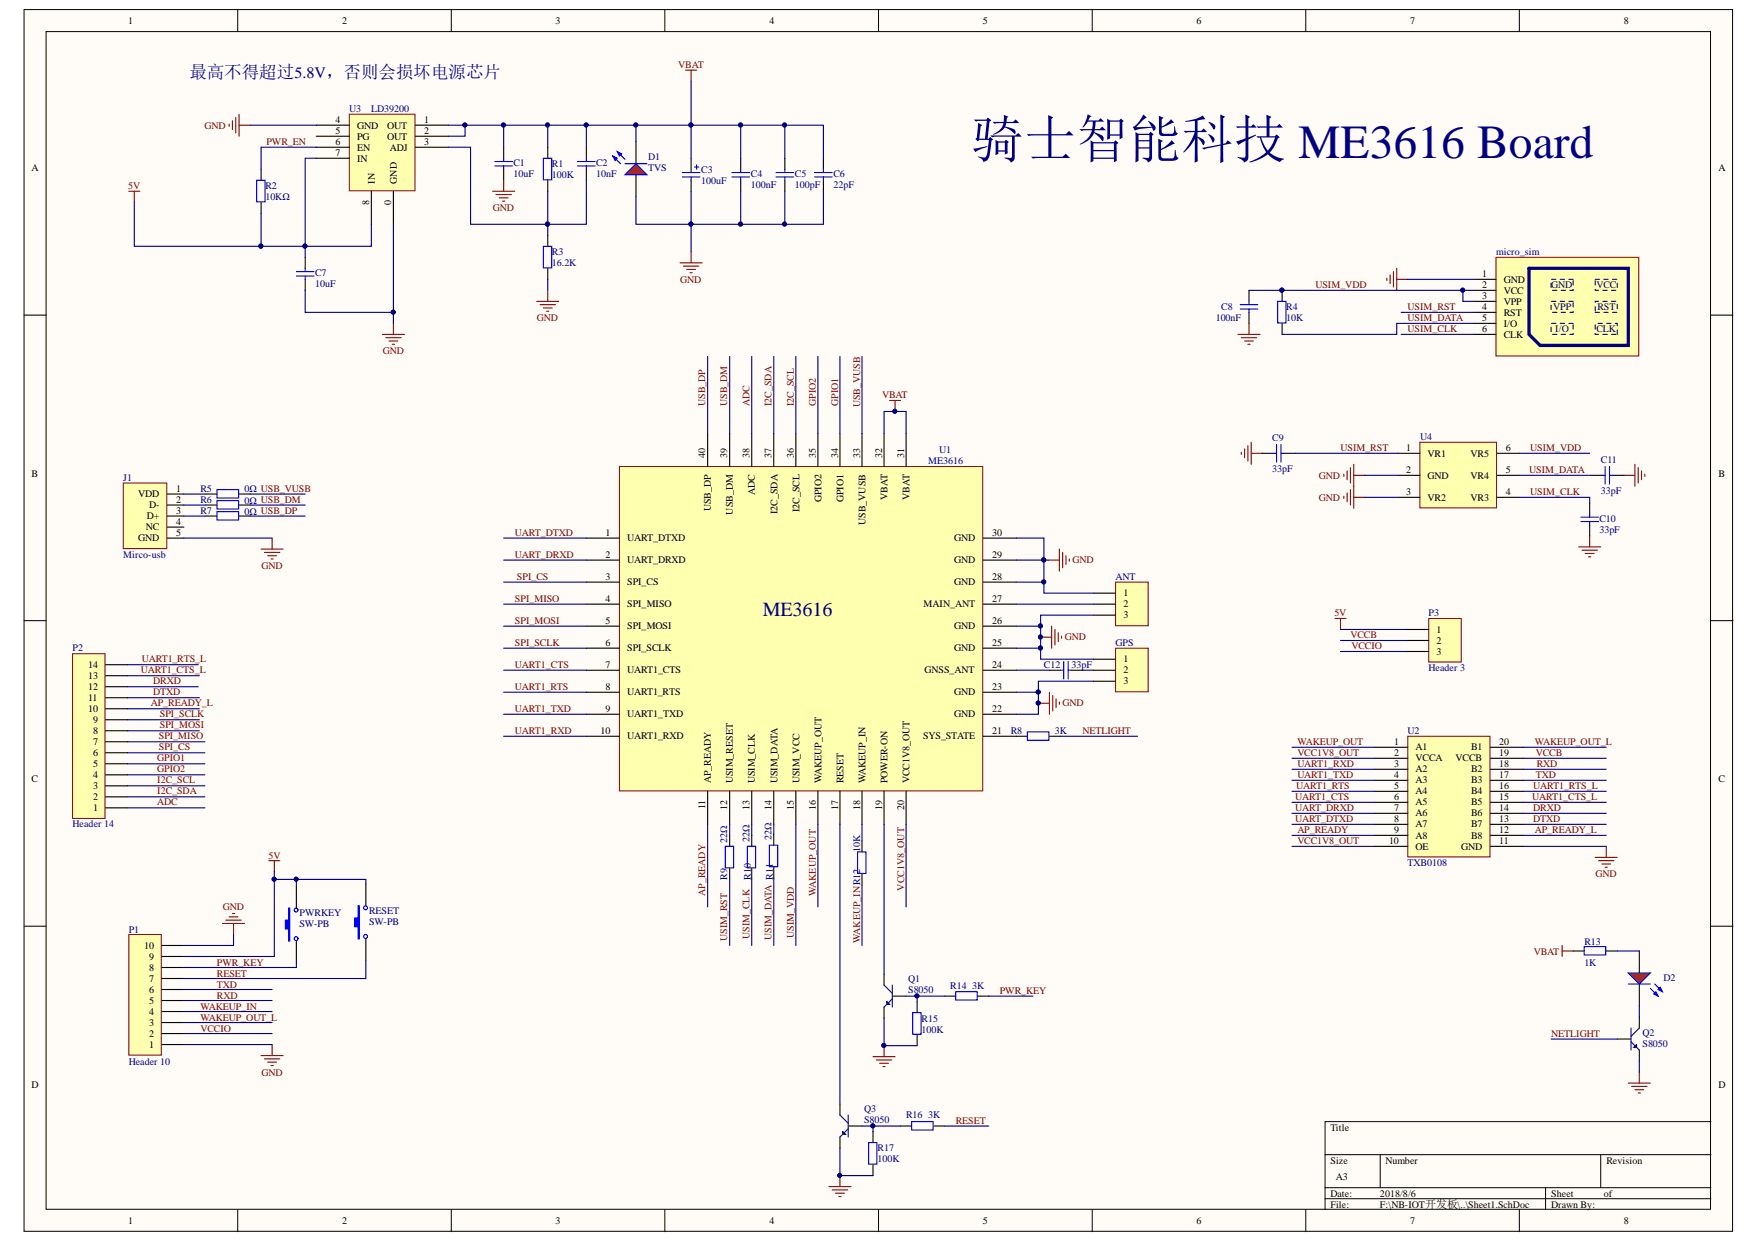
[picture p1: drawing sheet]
<svg xmlns="http://www.w3.org/2000/svg" width="297mm" height="210mm" viewBox="0 0 297 210" stroke-linecap="round" stroke-linejoin="round" font-family="sans-serif">
<g fill="#fffcf8" stroke="#000" stroke-width=".17">
<path d="M4.1 1.6h288.3v206.2h-288.3z"/>
<path d="M7.8 5.3h280.9v198.7h-280.9z"/>
</g>
<g fill="none" stroke="#000" stroke-width=".17">
<path d="M40.1 1.6v3.7M76.2 1.6v3.7M112.2 1.6v3.7M148.3 1.6v3.7M184.3 1.6v3.7M220.4 1.6v3.7M256.4 1.6v3.7M4.1 53.2h3.7M288.8 53.2h3.7M4.1 104.7h3.7M288.8 104.7h3.7M4.1 156.3h3.7"/>
<path d="M288.8 156.3h3.7M223.6 194.8h65.2M232.9 194.8v5.6M270.2 194.8v5.6M288.8 189.3h-65.2v14.8M40.1 204.1v3.7M76.2 204.1v3.7M112.2 204.1v3.7M148.3 204.1v3.7M184.3 204.1v3.7M220.4 204.1v3.7M223.6 200.4h65.2"/>
<path d="M223.6 202.3h65.2M256.4 204.1v3.7M260.9 200.4v3.7"/>
</g>
<path d="M104.5 78.7h61.4v54.7h-61.4z" fill="#ffffb0" stroke="#800000" stroke-width=".17"/>
<g fill="none" stroke="#000" stroke-width=".19">
<path d="M119.4 73.1v5.6M123.2 73.1v5.6M126.9 73.1v5.6M130.6 73.1v5.6M134.3 73.1v5.6M138 73.1v5.6M141.8 73.1v5.6M145.5 73.1v5.6M149.2 73.1v5.6M152.9 73.1v5.6M99 90.8h5.5M99 94.5h5.5"/>
<path d="M99 98.2h5.5M165.9 90.8h5.6M165.9 94.5h5.6M165.9 98.2h5.6M99 101.9h5.5M99 105.7h5.5M99 109.4h5.5M99 113.1h5.5M99 116.8h5.5M165.9 101.9h5.6M165.9 105.7h5.6M165.9 109.4h5.6"/>
<path d="M165.9 113.1h5.6M165.9 116.8h5.6M99 120.5h5.5M99 124.2h5.5M119.4 133.5v5.6M123.2 133.5v5.6M126.9 133.5v5.6M130.6 133.5v5.6M134.3 133.5v5.6M138 133.5v5.6M141.8 133.5v5.6M145.5 133.5v5.6"/>
<path d="M149.2 133.5v5.6M152.9 133.5v5.6M165.9 120.5h5.6M165.9 124.2h5.6M123.2 140.9v1.9M123.2 146.5v1.9M126.9 140.9v1.9M126.9 146.5v1.9M130.6 140.7v1.9M130.6 146.3v1.9M149.2 164.4v1.8M149.2 169.9v1.9"/>
<path d="M150.7 168.1h2.2M154.8 169v1.9M154.8 174.6v1.8M159.4 168.1h1.9M165 168.1h1.9M141.8 186.3v1.8M141.8 191.9v1.8M143.2 190h2.3M147.3 190.9v1.9M147.3 196.5v1.9M152 190h1.9M157.6 190h1.8"/>
</g>
<g fill="none" stroke="#800000" stroke-width=".19">
<path d="M176.9 94.5h1.9M178.8 92.7v3.7M179.3 93.2v2.6M179.9 93.8v1.5M180.5 94.3v.4M175.3 118.7h1.8M175.6 107.5h1.9M177.1 116.8v3.7M177.5 105.7v3.7M177.7 117.4v2.6M178 106.2v2.6M178.2 117.9v1.5"/>
<path d="M178.6 106.8v1.5M178.8 118.5v.3M179.2 107.3v.4M147.3 178.3h3.8M147.9 178.9h2.6M148.5 179.4h1.4M149 180h.4M149.2 176.4v1.9M141.8 198.4v1.8M139.9 200.2h3.7M140.5 200.8h2.6M141 201.3h1.5"/>
<path d="M141.6 201.9h.3"/>
</g>
<g fill="#000080" stroke="#000080" stroke-width=".17">
<circle cx="175.6" cy="107.5" r=".33"/>
<circle cx="175.2" cy="118.6" r=".33"/>
<circle cx="141.7" cy="198.3" r=".33"/>
<circle cx="149.2" cy="176.4" r=".33"/>
</g>
<path d="M149.2 166.2l1.4 1.4M149.7 169l.4 .5h-.4zM150.6 166.2v3.7M150.6 168.5l-1.4 1.4M141.8 188.1l1.4 1.4M142.2 190.9l.5 .5h-.5zM143.2 188.1v3.8M143.2 190.5l-1.4 1.4" fill="none" stroke="#11037f" stroke-width=".19"/>
<path d="M122.4 142.8h1.4v3.6h-1.4zM126.1 142.8h1.4v3.6h-1.4zM129.8 142.6h1.5v3.6h-1.5zM154 170.9h1.5v3.6h-1.5zM161.3 167.3h3.6v1.4h-3.6zM146.6 192.8h1.4v3.6h-1.4zM153.9 189.3h3.6v1.4h-3.6z" fill="none" stroke="#00f" stroke-width=".19"/>
<path d="M252.5 43.4h24.1v16.7h-24.1z" fill="#ffffb0" stroke="#800000" stroke-width=".17"/>
<g fill="none" stroke="#000" stroke-width=".19">
<path d="M210.8 49v1.8M210.8 52.7v1.9M216.4 49v1.8M216.4 54.6v1.8M248.8 47.1h3.7M248.8 49h3.7M248.8 50.8h3.7M248.8 52.7h3.7M248.8 54.6h3.7M248.8 56.4h3.7M213 76.5h1.9M216.8 76.5h1.8"/>
<path d="M268.3 84.8v1.9M268.3 88.6v1.8M268.5 80.2h1.8M272.2 80.2h1.9M171.5 124.2h1.9M177.1 124.2h1.9M265.5 160.5h1.9M271.1 160.5h1.8M272.9 175.3h2.3M276.7 160.5v3.7M276.7 166v3.7M276.7 171.6v1.9"/>
<path d="M276.7 177.2v1.8"/>
</g>
<path d="M258.1 45.3h16.7v13h-14.9l-1.8-1.9z" fill="none" stroke="#11037f" stroke-width=".56"/>
<path d="M265.5 47.1h-3.7v1.9h3.7v-1.9M265.5 50.8h-3.7v1.9h3.7v-1.9M265.5 54.6h-3.7v1.8h3.7v-1.8M269.2 47.1h3.7v1.9h-3.7v-1.9M269.2 52.7h3.7v-1.9h-3.7v1.9M272.9 56.4v-1.8h-3.7v1.8h3.7" fill="none" stroke="#11037f" stroke-width=".19" stroke-dasharray=".7 .7"/>
<g fill="none" stroke="#800000" stroke-width=".19">
<path d="M208.9 56.4h3.8M209.5 57h2.6M210.1 57.5h1.4M210.6 58.1h.4M210.8 54.6v1.8M234.1 46.9v.4M234.6 46.4v1.5M235.2 45.8v2.6M235.7 45.3v3.7M235.7 47.1h1.9M209.5 76.3v.4M210.1 75.7v1.5"/>
<path d="M210.6 75.2v2.6M211.2 74.6v3.7M211.2 76.5h1.8M275.9 78.3v3.8M276.5 78.9v2.6M277 79.5v1.4M266.4 92.3h3.8M267 92.8h2.6M267.6 93.4h1.4M268.1 94h.4M268.3 90.4v1.9M274.1 80.2h1.8"/>
<path d="M277.6 80v.4M263.6 159.5v1.9M263.6 160.5h1.9M274.8 182.8h3.7M275.4 183.3h2.6M275.9 183.9h1.5M276.5 184.4h.4M276.7 180.9v1.9"/>
</g>
<g fill="none" stroke="#00f" stroke-width=".19">
<path d="M209.3 51.4h3M209.3 52.1h3M210.8 50.8v.6M210.8 52.1v.6M215.6 50.8h1.4v3.7h-1.4zM214.9 76.5h.5M215.4 75v3M216.2 75v3M216.2 76.5h.6M270.9 78.7v3M271.6 78.7v3M266.8 87.3h3"/>
<path d="M266.8 88h3M268.3 86.7v.6M268.3 88v.6M270.3 80.2h.6M271.6 80.2h.6M173.4 123.5h3.6v1.4h-3.6zM267.4 159.7h3.6v1.4h-3.6z"/>
</g>
<circle cx="216.3" cy="49" r=".33" fill="#000080" stroke="#000080" stroke-width=".17"/>
<path d="M275.3 173.5v3.7M275.3 175.8l1.4 1.4M275.7 176.7l.5-.4v.4zM276.7 173.5l-1.4 1.4" fill="none" stroke="#11037f" stroke-width=".19"/>
<path d="M274.8 164.2h3.7l-1.8 1.8z" fill="#f00"/>
<path d="M274.8 164.2h3.7l-1.8 1.8zM278.5 166.8l1.3 1.3M279.3 166l1.3 1.3" fill="none" stroke="#00f" stroke-width=".19"/>
<path d="M279.1 167.7l.4-.4 .3 .8z" fill="#00f"/>
<path d="M279.1 167.7l.4-.4 .3 .8z" fill="none" stroke="#00f" stroke-width=".19"/>
<path d="M279.8 167l.4-.4 .4 .7z" fill="#00f"/>
<path d="M274.8 166h3.7M279.8 167l.4-.4 .4 .7z" fill="none" stroke="#00f" stroke-width=".19"/>
<path d="M188.3 98.2h5.5v7.4h-5.5z" fill="#ffffb0" stroke="#800000" stroke-width=".17"/>
<path d="M184.6 100.1h3.7M184.6 101.9h3.7M184.6 103.8h3.7" fill="none" stroke="#000" stroke-width=".19"/>
<path d="M150.1 67.6h1.9M151.1 67.6v1.8" fill="none" stroke="#800000" stroke-width=".19"/>
<circle cx="151" cy="69.4" r=".33" fill="#000080" stroke="#000080" stroke-width=".17"/>
<path d="M59 19.3h11v12.9h-11z" fill="#ffffb0" stroke="#800000" stroke-width=".17"/>
<g fill="none" stroke="#000" stroke-width=".19">
<path d="M44.1 28.6v1.8M44.1 34.1v1.9M53.4 21.1h5.6M53.4 23h5.6M53.4 24.8h5.6M53.4 26.7h5.6M62.7 32.3v5.5M66.4 32.3v5.5M70.1 21.1h5.6M70.1 23h5.6M70.1 24.8h5.6M85 24.8v1.9"/>
<path d="M85 28.6v1.8M92.4 24.8v1.9M92.4 30.4v1.9M92.4 39.7v1.9M99 24.8v1.9M99 28.6v1.8M107.3 23.9v3.7M107.3 29.5v3.7M116.6 26.7v1.9M116.6 30.4v1.9M125 26.7v1.9M125 30.4v1.9"/>
<path d="M132.5 26.7v1.9M132.5 30.4v1.9M139 26.7v1.9M139 30.4v1.9M51.5 43.4v1.9M51.5 47.1v1.9M92.4 45.3v1.8"/>
</g>
<g fill="none" stroke="#800000" stroke-width=".19">
<path d="M39.8 19.8v2.6M40.3 19.3v3.7M115.7 11.8h1.9M116.6 11.8v1.9M21.7 32.3h1.9M22.7 32.3v1.8M38.7 20.9v.4M39.2 20.4v1.5M40.3 21.1h1.9M83.1 32.3h3.8M83.7 32.8h2.6M84.3 33.4h1.4"/>
<path d="M84.8 33.9h.4M85 30.4v1.9M64.5 56.4h3.8M65.1 57h2.6M65.7 57.5h1.4M66.2 58.1h.4M66.4 54.6v1.8M90.6 50.8h3.7M91.1 51.4h2.6M91.7 52h1.5M92.3 52.5h.3M92.4 49v1.8"/>
<path d="M114.8 44.3h3.7M115.3 44.9h2.6M115.9 45.5h1.5M116.5 46h.3M116.6 42.5v1.8"/>
</g>
<g fill="none" stroke="#00f" stroke-width=".19">
<path d="M43.3 30.4h1.4v3.7h-1.4zM83.5 27.3h3M83.5 28h3M85 26.7v.6M85 28v.6M91.7 26.7h1.4v3.6h-1.4zM97.5 27.3h2.9M97.5 28h2.9M99 26.7v.6M99 28v.6M115.1 29.1h3M115.1 29.9h3"/>
<path d="M116.6 28.6v.5M116.6 29.9v.5M117.2 28.2h.7M117.6 27.8v.8M123.5 29.1h3M123.5 29.9h3M125 28.6v.5M125 29.9v.5M131 29.1h2.9M131 29.9h2.9M132.5 28.6v.5M132.5 29.9v.5"/>
<path d="M137.5 29.1h3M137.5 29.9h3M139 28.6v.5M139 29.9v.5M50 45.8h3M50 46.6h3M51.5 45.3v.5M51.5 46.6v.5M91.7 41.6h1.4v3.6h-1.4z"/>
</g>
<path d="M105.5 29.5l1.8-1.9 1.9 1.9z" fill="#f00"/>
<path d="M103.4 26.3l1.3 1.3M104.2 25.6l1.3 1.3M105.5 29.5l1.8-1.9 1.9 1.9z" fill="none" stroke="#00f" stroke-width=".19"/>
<path d="M104.2 25.6l.7 .4-.4 .3z" fill="#00f"/>
<path d="M104.2 25.6l.7 .4-.4 .3z" fill="none" stroke="#00f" stroke-width=".19"/>
<path d="M103.4 26.3l.8 .4-.4 .4z" fill="#00f"/>
<path d="M103.4 26.3l.8 .4-.4 .4zM105.5 27.6h3.7" fill="none" stroke="#00f" stroke-width=".19"/>
<path d="M21.7 157.7h5.5v20.3h-5.5z" fill="#ffffb0" stroke="#800000" stroke-width=".17"/>
<path d="M27.3 159.5h3.7M27.3 176.3h3.7M27.3 174.4h3.7M27.3 172.5h3.7M27.3 170.7h3.7M27.3 168.8h3.7M27.3 167h3.7M27.3 165.1h3.7M27.3 163.2h3.7M27.3 161.4h3.7" fill="none" stroke="#000" stroke-width=".19"/>
<path d="M37.6 155.8h3.7M38.1 155.3h2.6M38.7 154.7h1.5M39.2 154.1h.4M39.4 155.8v1.9M45.4 145.2h1.8M46.3 145.2v1.9M44.1 178.1h3.7M44.6 178.7h2.6M45.2 179.2h1.5M45.7 179.8h.4M45.9 176.3v1.8" fill="none" stroke="#800000" stroke-width=".19"/>
<path d="M237.6 124.2h13.9v20.4h-13.9z" fill="#ffffb0" stroke="#800000" stroke-width=".17"/>
<g fill="none" stroke="#000" stroke-width=".19">
<path d="M177.1 113.1h1.9M180.8 113.1h1.9M232 126.1h5.6M232 127.9h5.6M232 129.8h5.6M232 131.7h5.6M232 133.5h5.6M232 135.4h5.6M232 137.2h5.6M232 139.1h5.6M251.5 126.1h5.6M251.5 127.9h5.6"/>
<path d="M251.5 129.8h5.6M251.5 131.7h5.6M251.5 133.5h5.6M251.5 135.4h5.6M251.5 137.2h5.6M251.5 139.1h5.6M145.5 141.9v1.8M145.5 147.5v1.8M232 141h5.6M232 142.8h5.6M251.5 141h5.6M251.5 142.8h5.6"/>
</g>
<path d="M269.2 144.7h3.7M269.8 145.2h2.6M270.3 145.8h1.5M270.9 146.3h.4M271.1 142.8v1.9" fill="none" stroke="#800000" stroke-width=".19"/>
<path d="M179 113.1h.5M179.5 111.6v3M180.3 111.6v3M180.3 113.1h.5M144.7 143.7h1.5v3.7h-1.5z" fill="none" stroke="#00f" stroke-width=".19"/>
<path d="M188.3 109.4h5.5v7.3h-5.5z" fill="#ffffb0" stroke="#800000" stroke-width=".17"/>
<path d="M184.6 111.2h3.7M184.6 113.1h3.7M184.6 114.9h3.7" fill="none" stroke="#000" stroke-width=".19"/>
<path d="M20.8 81.5h7.4v11.1h-7.4z" fill="#ffffb0" stroke="#800000" stroke-width=".17"/>
<g fill="none" stroke="#000" stroke-width=".19">
<path d="M28.2 83.4h2.8M28.2 85.2h2.8M28.2 87.1h2.8M28.2 88.9h2.8M28.2 90.8h2.8M34.8 83.4h1.8M34.8 85.2h1.8M34.8 87.1h1.8M40.3 83.4h1.9M40.3 85.2h1.9M40.3 87.1h1.9M50 149.5v3.7"/>
<path d="M50 158.8v3.7"/>
</g>
<path d="M44.1 92.7h3.7M44.6 93.2h2.6M45.2 93.8h1.5M45.7 94.3h.4M45.9 90.8v1.9" fill="none" stroke="#800000" stroke-width=".19"/>
<path d="M36.6 82.6h3.7v1.4h-3.7zM36.6 84.5h3.7v1.4h-3.7zM36.6 86.3h3.7v1.4h-3.7z" fill="none" stroke="#00f" stroke-width=".19"/>
<path d="M48.7 153.2h.2v5.6h-.2v-2.1h-.5v-1.4h.5z" fill-rule="evenodd" fill="#00f"/>
<g fill="none" stroke="#00f" stroke-width=".19">
<path d="M48.7 153.2h.2v5.6h-.2v-2.1h-.5v-1.4h.5z"/>
<circle cx="50" cy="158.4" r=".33"/>
<circle cx="50" cy="153.5" r=".33"/>
</g>
<path d="M61.7 149.1v3.7M61.7 158.4v3.7" fill="none" stroke="#000" stroke-width=".19"/>
<path d="M60.4 152.8h.2v5.6h-.2v-2h-.5v-1.5h.5z" fill-rule="evenodd" fill="#00f"/>
<g fill="none" stroke="#00f" stroke-width=".19">
<path d="M60.4 152.8h.2v5.6h-.2v-2h-.5v-1.5h.5z"/>
<circle cx="61.7" cy="158" r=".33"/>
<circle cx="61.7" cy="153.2" r=".33"/>
</g>
<path d="M239.6 74.6h13v11.1h-13z" fill="#ffffb0" stroke="#800000" stroke-width=".17"/>
<path d="M235.9 76.5h3.7M252.7 76.5h3.7M235.9 80.2h3.7M235.9 83.9h3.7M252.7 80.2h3.7M252.7 83.9h3.7" fill="none" stroke="#000" stroke-width=".19"/>
<path d="M227.4 79.5v1.4M227.9 78.9v2.6M228.5 78.3v7.5M226.8 80v.4M226.8 83.7v.4M227.4 83.2v1.5M227.9 82.6v2.6M228.5 80.2h1.8M228.5 83.9h1.8" fill="none" stroke="#800000" stroke-width=".19"/>
<path d="M12.2 110.3h5.5v27.8h-5.5z" fill="#ffffb0" stroke="#800000" stroke-width=".17"/>
<g fill="none" stroke="#000" stroke-width=".19">
<path d="M17.8 119.6h3.7M17.8 117.7h3.7M17.8 115.9h3.7M17.8 114h3.7M17.8 112.2h3.7M17.8 136.3h3.7M17.8 134.5h3.7M17.8 132.6h3.7M17.8 130.7h3.7M17.8 128.9h3.7M17.8 127h3.7M17.8 125.2h3.7"/>
<path d="M17.8 123.3h3.7M17.8 121.4h3.7"/>
</g>
<path d="M241.1 104.4h5.5v7.3h-5.5z" fill="#ffffb0" stroke="#800000" stroke-width=".17"/>
<path d="M237.4 106.2h3.7M237.4 108.1h3.7M237.4 109.9h3.7" fill="none" stroke="#000" stroke-width=".19"/>
<path d="M225.3 104.4h1.9M226.2 104.4v1.8" fill="none" stroke="#800000" stroke-width=".19"/>
<g fill="none" stroke="#000080" stroke-width=".19">
<path d="M116.6 13.7v13M22.7 34.1v7.5h21.4M42.2 21.1h11.2M44.1 36v5.6M53.4 26.7h-1.9v14.9h11.2v-3.8M53.4 24.8h-9.3v3.8M66.4 37.8v16.8M75.7 24.8h3.7v13h19.6v-7.4M75.7 21.1h63.3v5.6M78.5 21.1v1.9h-2.8M85 21.1v3.7M92.4 32.3v7.4"/>
<path d="M92.4 21.1v3.7M99 21.1v3.7M107.3 21.1v2.8M116.6 32.3v10.2M125 21.1v5.6M125 32.3v5.5M132.5 21.1v5.6M132.5 32.3v5.5M139 32.3v5.5h-31.7v-4.6M44.1 41.6h7.4v1.8M51.5 49v3.7h14.9M92.4 47.1v1.9"/>
<path d="M210.8 49h36.1M236.5 52.7h12.3M236.5 56.4h12.3M237.6 47.1h11.2M248.8 54.6h-13.1v1.8h-19.3M248.8 49h-1.9v1.8h1.9M119.4 60.1v13M123.2 60.1v13M126.9 60.1v13M130.6 60.1v13M134.3 60.1v13M138 60.1v13"/>
<path d="M141.8 60.1v13M145.5 60.1v13M149.2 73.1v-3.7h3.7v3.7M218.6 76.5h17.3M256.4 76.5h11.9M31 90.8h14.9M31 83.4h3.8M31 85.2h3.8M31 87.1h3.8M42.2 83.4h9.3M42.2 85.2h9.3M42.2 87.1h9.3"/>
<path d="M85 90.8h14M85 94.5h14M85 98.2h14M171.5 90.8h4.7v7.4h-4.7M171.5 94.5h5.4M176.2 98.2v1.9h8.4M230.3 83.9h5.6M230.3 80.2h5.6M256.4 83.9h11.9v.9M256.4 80.2h12.1M21.5 114h12.1M21.5 115.9h12"/>
<path d="M21.5 117.7h12.1M21.5 119.6h12.1M21.5 112.2h12M85 101.9h14M85 105.7h14M85 109.4h14M85 113.1h14M85 116.8h14M171.5 105.7h4.1v3.7h-4.1M171.5 116.8h3.8v3.7h-3.8M171.5 101.9h13.1M171.5 113.1h5.6"/>
<path d="M175.6 109.4v1.8h9M182.7 113.1h1.9M184.6 103.8h-9v1.9M184.6 114.9h-9.3v1.9M226.2 109.9h11.2M226.2 108.1h11.2M226.2 106.2h11.2M21.5 127h13.1M21.5 128.9h13.1M21.5 130.7h13.1M21.5 132.6h13.1M21.5 134.5h13.1"/>
<path d="M21.5 136.3h13.1M21.5 121.4h12.1M21.5 123.3h12.1M21.5 125.2h13.1M85 120.5h14M85 124.2h14M119.4 139.1v13.9M123.2 139.1v1.8M126.9 139.1v1.8M130.6 139.1v1.6M134.3 139.1v20.4M138 139.1v13.9"/>
<path d="M141.8 139.1v47.2M145.5 139.1v2.8M149.2 139.1v25.3M152.9 139.1v13.9M179 124.2h13M218.1 126.1h13.9M218.1 127.9h13.9M218.1 129.8h13.9M218.1 131.7h13.9M218.1 133.5h13.9M218.1 135.4h13.9M218.1 137.2h13.9"/>
<path d="M218.1 139.1h13.9M257.1 126.1h14M257.1 127.9h14M257.1 129.8h14M257.1 131.7h14M257.1 133.5h14M257.1 135.4h14M257.1 137.2h14M257.1 139.1h14M39.4 157.7v1.8h-8.4M46.3 147.1v14.3h-15.3M46.3 148.4h15.4v.7"/>
<path d="M50 148.4v1.1M123.2 148.4v11.1M126.9 148.4v11.1M130.6 148.2v11.3M145.5 149.3v10.2M218.1 141h13.9M218.1 142.8h13.9M257.1 141h14M257.1 142.8h14M31 167h14.9M31 168.8h14.9M31 170.7h14.9"/>
<path d="M31 172.5h14.9M31 174.4h14.9M31 176.3h14.9M50 162.5v.7h-19M61.7 162.1v3h-30.7M149.2 171.8v4.6h5.6M152.9 168.1h6.5M154.8 168.1v.9M166.9 168.1h7.4M261.8 175.3h11.1M272.9 160.5h3.8M276.7 169.7v1.9"/>
<path d="M276.7 179v1.9M141.8 193.7v4.7h5.5M145.5 190h6.5M147.3 190v.9M159.4 190h7.5"/>
</g>
<g fill="#000080" stroke="#000080" stroke-width=".17">
<circle cx="176.1" cy="94.5" r=".33"/>
<circle cx="175.6" cy="105.6" r=".33"/>
<circle cx="175.6" cy="107.5" r=".33"/>
<circle cx="175.6" cy="109.3" r=".33"/>
<circle cx="175.2" cy="116.8" r=".33"/>
<circle cx="175.2" cy="118.6" r=".33"/>
<circle cx="141.7" cy="198.3" r=".33"/>
<circle cx="149.2" cy="176.4" r=".33"/>
<circle cx="154.7" cy="168" r=".33"/>
<circle cx="147.3" cy="190" r=".33"/>
<circle cx="176.1" cy="98.2" r=".33"/>
<circle cx="151" cy="69.4" r=".33"/>
<circle cx="51.5" cy="41.5" r=".33"/>
<circle cx="44" cy="41.5" r=".33"/>
<circle cx="66.4" cy="52.7" r=".33"/>
<circle cx="85" cy="21.1" r=".33"/>
<circle cx="92.4" cy="21.1" r=".33"/>
<circle cx="92.4" cy="37.8" r=".33"/>
<circle cx="98.9" cy="21.1" r=".33"/>
<circle cx="78.5" cy="21.1" r=".33"/>
<circle cx="116.6" cy="21.1" r=".33"/>
<circle cx="107.3" cy="21.1" r=".33"/>
<circle cx="125" cy="21.1" r=".33"/>
<circle cx="132.4" cy="21.1" r=".33"/>
<circle cx="132.4" cy="37.8" r=".33"/>
<circle cx="125" cy="37.8" r=".33"/>
<circle cx="116.6" cy="37.8" r=".33"/>
<circle cx="46.3" cy="148.3" r=".33"/>
<circle cx="246.9" cy="49" r=".33"/>
<circle cx="216.3" cy="49" r=".33"/>
<circle cx="50" cy="148.3" r=".33"/>
</g>
<text font-size="8.9" fill="#000080" x="163.9" y="26.6">骑士智能科技 ME3616 Board</text>
<text font-size="3.4" fill="#000080" x="128.8" y="104">ME3616</text>
<text font-size="3" fill="#000080" x="32" y="13.1">最高不得超过5.8V，否则会损坏电源芯片</text>
<g font-size="1.7">
<text x="21.6" y="4">1</text>
<text x="57.7" y="4">2</text>
<text x="93.8" y="4">3</text>
<text x="129.9" y="4">4</text>
<text x="165.9" y="4">5</text>
<text x="202" y="4">6</text>
<text x="238" y="4">7</text>
<text x="274.1" y="4">8</text>
<text x="56.6" y="20.8">4</text>
<text x="56.6" y="22.6">5</text>
<text x="60.3" y="21.7">GND</text>
<text x="60.3" y="23.5">PG</text>
<text x="65.3" y="21.7">OUT</text>
<text x="65.3" y="23.5">OUT</text>
<text x="71.6" y="20.8">1</text>
<text x="71.6" y="22.6">2</text>
<text x="5.3" y="28.9">A</text>
<text x="56.6" y="24.5">6</text>
<text x="56.6" y="26.3">7</text>
<text x="60.3" y="25.4">EN</text>
<text x="60.3" y="27.3">IN</text>
<text x="65.8" y="25.4">ADJ</text>
<text x="71.6" y="24.5">3</text>
<text x="290.1" y="28.9">A</text>
<text x="62.3" y="34.6" transform="rotate(-90 62.3 34.6)">8</text>
<text x="63.2" y="31" transform="rotate(-90 63.2 31)">IN</text>
<text x="66" y="34.6" transform="rotate(-90 66 34.6)">0</text>
<text x="67" y="31" transform="rotate(-90 67 31)">GND</text>
<text x="250.1" y="46.8">1</text>
<text x="253.8" y="47.7">GND</text>
<text x="250.1" y="48.6">2</text>
<text x="250.1" y="50.5">3</text>
<text x="250.1" y="52.3">4</text>
<text x="253.8" y="49.6">VCC</text>
<text x="253.8" y="51.4">VPP</text>
<text x="253.8" y="53.3">RST</text>
<text x="250.1" y="54.2">5</text>
<text x="250.1" y="56.1">6</text>
<text x="253.8" y="55.1">I/O</text>
<text x="253.8" y="57">CLK</text>
<text x="119" y="77.2" transform="rotate(-90 119 77.2)">40</text>
<text x="122.7" y="77.2" transform="rotate(-90 122.7 77.2)">39</text>
<text x="126.5" y="77.2" transform="rotate(-90 126.5 77.2)">38</text>
<text x="130.2" y="77.2" transform="rotate(-90 130.2 77.2)">37</text>
<text x="134" y="77.2" transform="rotate(-90 134 77.2)">36</text>
<text x="137.7" y="77.2" transform="rotate(-90 137.7 77.2)">35</text>
<text x="141.4" y="77.2" transform="rotate(-90 141.4 77.2)">34</text>
<text x="145.2" y="77.2" transform="rotate(-90 145.2 77.2)">33</text>
<text x="148.9" y="77.2" transform="rotate(-90 148.9 77.2)">32</text>
<text x="152.6" y="77.2" transform="rotate(-90 152.6 77.2)">31</text>
<text x="237.3" y="76.1">1</text>
<text x="240.9" y="77.1">VR1</text>
<text x="248.2" y="77.1">VR5</text>
<text x="254.1" y="76.1">6</text>
<text x="5.3" y="80.4">B</text>
<text x="23.3" y="83.9">VDD</text>
<text x="29.8" y="83">1</text>
<text x="127.4" y="83.6" transform="rotate(-90 127.4 83.6)">ADC</text>
<text x="237.3" y="79.9">2</text>
<text x="237.3" y="83.6">3</text>
<text x="240.9" y="80.8">GND</text>
<text x="248.2" y="80.8">VR4</text>
<text x="254.1" y="83.6">4</text>
<text x="254.1" y="79.9">5</text>
<text x="290.1" y="80.4">B</text>
<text x="24.6" y="89.5">NC</text>
<text x="24.8" y="87.6">D+</text>
<text x="25.2" y="85.8">D-</text>
<text x="29.8" y="84.8">2</text>
<text x="29.8" y="86.7">3</text>
<text x="29.8" y="88.6">4</text>
<text x="120" y="86.3" transform="rotate(-90 120 86.3)">USB_DP</text>
<text x="123.7" y="86.9" transform="rotate(-90 123.7 86.9)">USB_DM</text>
<text x="131.2" y="86.7" transform="rotate(-90 131.2 86.7)">I2C_SDA</text>
<text x="134.9" y="86.4" transform="rotate(-90 134.9 86.4)">I2C_SCL</text>
<text x="138.6" y="84.8" transform="rotate(-90 138.6 84.8)">GPIO2</text>
<text x="142.4" y="84.8" transform="rotate(-90 142.4 84.8)">GPIO1</text>
<text x="146.1" y="88.6" transform="rotate(-90 146.1 88.6)">USB_VUSB</text>
<text x="149.8" y="84.4" transform="rotate(-90 149.8 84.4)">VBAT</text>
<text x="153.5" y="84.4" transform="rotate(-90 153.5 84.4)">VBAT</text>
<text x="240.9" y="84.5">VR2</text>
<text x="248.2" y="84.5">VR3</text>
<text x="23.3" y="91.3">GND</text>
<text x="29.8" y="90.4">5</text>
<text x="102.2" y="90.4">1</text>
<text x="102.2" y="94.1">2</text>
<text x="105.8" y="91.3">UART_DTXD</text>
<text x="105.8" y="95.1">UART_DRXD</text>
<text x="161" y="95.1">GND</text>
<text x="161" y="91.3">GND</text>
<text x="167.5" y="94.1">29</text>
<text x="167.5" y="90.4">30</text>
<text x="102.2" y="97.8">3</text>
<text x="102.2" y="101.6">4</text>
<text x="105.8" y="98.8">SPI_CS</text>
<text x="161" y="98.8">GND</text>
<text x="167.5" y="101.6">27</text>
<text x="167.5" y="97.8">28</text>
<text x="189.6" y="100.6">1</text>
<text x="102.2" y="105.3">5</text>
<text x="105.8" y="102.5">SPI_MISO</text>
<text x="105.8" y="106.2">SPI_MOSI</text>
<text x="155.9" y="102.5">MAIN_ANT</text>
<text x="161" y="106.2">GND</text>
<text x="167.5" y="105.3">26</text>
<text x="189.6" y="102.5">2</text>
<text x="189.6" y="104.3">3</text>
<text x="242.5" y="106.8">1</text>
<text x="14.9" y="112.7">14</text>
<text x="102.2" y="109">6</text>
<text x="102.2" y="112.7">7</text>
<text x="105.8" y="109.9">SPI_SCLK</text>
<text x="105.8" y="113.6">UART1_CTS</text>
<text x="156.1" y="113.6">GNSS_ANT</text>
<text x="161" y="109.9">GND</text>
<text x="167.5" y="112.7">24</text>
<text x="167.5" y="109">25</text>
<text x="189.6" y="111.8">1</text>
<text x="189.6" y="113.6">2</text>
<text x="242.5" y="108.6">2</text>
<text x="242.5" y="110.5">3</text>
<text x="14.9" y="118.3">11</text>
<text x="14.9" y="116.4">12</text>
<text x="14.9" y="114.6">13</text>
<text x="102.2" y="116.4">8</text>
<text x="105.8" y="117.3">UART1_RTS</text>
<text x="161" y="117.3">GND</text>
<text x="167.5" y="116.4">23</text>
<text x="189.6" y="115.5">3</text>
<text x="14.9" y="120.1">10</text>
<text x="15.7" y="125.7">7</text>
<text x="15.7" y="123.8">8</text>
<text x="15.7" y="122">9</text>
<text x="101.4" y="123.8">10</text>
<text x="102.2" y="120.1">9</text>
<text x="105.8" y="121.1">UART1_TXD</text>
<text x="105.8" y="124.8">UART1_RXD</text>
<text x="155.8" y="124.8">SYS_STATE</text>
<text x="161" y="121.1">GND</text>
<text x="167.5" y="123.8">21</text>
<text x="167.5" y="120.1">22</text>
<text x="235.3" y="125.7">1</text>
<text x="253" y="125.7">20</text>
<text x="15.7" y="131.3">4</text>
<text x="15.7" y="129.4">5</text>
<text x="15.7" y="127.6">6</text>
<text x="235.3" y="127.6">2</text>
<text x="235.3" y="129.4">3</text>
<text x="235.3" y="131.3">4</text>
<text x="238.9" y="126.6">A1</text>
<text x="238.9" y="128.5">VCCA</text>
<text x="238.9" y="130.3">A2</text>
<text x="245.7" y="128.5">VCCB</text>
<text x="248.3" y="130.3">B2</text>
<text x="248.3" y="126.6">B1</text>
<text x="253" y="131.3">17</text>
<text x="253" y="129.4">18</text>
<text x="253" y="127.6">19</text>
<text x="5.3" y="132">C</text>
<text x="15.7" y="136.8">1</text>
<text x="15.7" y="135">2</text>
<text x="15.7" y="133.1">3</text>
<text x="119" y="136.6" transform="rotate(-90 119 136.6)">11</text>
<text x="120" y="132.2" transform="rotate(-90 120 132.2)">AP_READY</text>
<text x="122.7" y="136.7" transform="rotate(-90 122.7 136.7)">12</text>
<text x="123.7" y="132.2" transform="rotate(-90 123.7 132.2)">USIM_RESET</text>
<text x="126.5" y="136.7" transform="rotate(-90 126.5 136.7)">13</text>
<text x="127.4" y="132.2" transform="rotate(-90 127.4 132.2)">USIM_CLK</text>
<text x="130.2" y="136.7" transform="rotate(-90 130.2 136.7)">14</text>
<text x="131.2" y="132.2" transform="rotate(-90 131.2 132.2)">USIM_DATA</text>
<text x="134" y="136.7" transform="rotate(-90 134 136.7)">15</text>
<text x="134.9" y="132.2" transform="rotate(-90 134.9 132.2)">USIM_VCC</text>
<text x="137.7" y="136.7" transform="rotate(-90 137.7 136.7)">16</text>
<text x="138.6" y="132.2" transform="rotate(-90 138.6 132.2)">WAKEUP_OUT</text>
<text x="141.4" y="136.7" transform="rotate(-90 141.4 136.7)">17</text>
<text x="142.4" y="132.2" transform="rotate(-90 142.4 132.2)">RESET</text>
<text x="145.2" y="136.7" transform="rotate(-90 145.2 136.7)">18</text>
<text x="146.1" y="132.2" transform="rotate(-90 146.1 132.2)">WAKEUP_IN</text>
<text x="148.9" y="136.7" transform="rotate(-90 148.9 136.7)">19</text>
<text x="149.8" y="132.2" transform="rotate(-90 149.8 132.2)">POWER-ON</text>
<text x="152.6" y="136.7" transform="rotate(-90 152.6 136.7)">20</text>
<text x="153.5" y="132.2" transform="rotate(-90 153.5 132.2)">VCC1V8_OUT</text>
<text x="235.3" y="133.1">5</text>
<text x="235.3" y="135">6</text>
<text x="235.3" y="136.8">7</text>
<text x="238.9" y="132.2">A3</text>
<text x="238.9" y="134.1">A4</text>
<text x="238.9" y="135.9">A5</text>
<text x="238.9" y="137.8">A6</text>
<text x="248.3" y="137.8">B6</text>
<text x="248.3" y="135.9">B5</text>
<text x="248.3" y="134.1">B4</text>
<text x="248.3" y="132.2">B3</text>
<text x="253" y="136.8">14</text>
<text x="253" y="135">15</text>
<text x="253" y="133.1">16</text>
<text x="290.1" y="132">C</text>
<text x="234.4" y="142.4">10</text>
<text x="235.3" y="138.7">8</text>
<text x="235.3" y="140.6">9</text>
<text x="238.9" y="139.6">A7</text>
<text x="238.9" y="141.5">A8</text>
<text x="238.9" y="143.3">OE</text>
<text x="246.6" y="143.3">GND</text>
<text x="248.3" y="141.5">B8</text>
<text x="248.3" y="139.6">B7</text>
<text x="253" y="142.4">11</text>
<text x="253" y="140.6">12</text>
<text x="253" y="138.7">13</text>
<text x="24.3" y="160.1">10</text>
<text x="25.2" y="162">9</text>
<text x="25.2" y="167.6">6</text>
<text x="25.2" y="165.7">7</text>
<text x="25.2" y="163.9">8</text>
<text x="25.2" y="173.1">3</text>
<text x="25.2" y="171.3">4</text>
<text x="25.2" y="169.4">5</text>
<text x="25.2" y="176.9">1</text>
<text x="25.2" y="175">2</text>
<text x="5.3" y="183.5">D</text>
<text x="290.1" y="183.5">D</text>
<text x="224.5" y="190.8">Title</text>
<text x="224.5" y="196.4">Size</text>
<text x="233.8" y="196.4">Number</text>
<text x="271.1" y="196.4">Revision</text>
<text x="224.5" y="201.9">Date:</text>
<text x="224.5" y="203.8">File:</text>
<text x="225.5" y="199.1">A3</text>
<text x="232.9" y="201.9">2018/8/6</text>
<text x="232.9" y="203.8">F:\NB-IOT开发板\..\Sheet1.SchDoc</text>
<text x="261.8" y="201.9">Sheet</text>
<text x="261.8" y="203.8">Drawn By:</text>
<text x="270.7" y="201.9">of</text>
<text x="21.6" y="206.6">1</text>
<text x="57.7" y="206.6">2</text>
<text x="93.8" y="206.6">3</text>
<text x="129.9" y="206.6">4</text>
<text x="165.9" y="206.6">5</text>
<text x="202" y="206.6">6</text>
<text x="238" y="206.6">7</text>
<text x="274.1" y="206.6">8</text>
</g>
<g font-size="1.7" fill="#800000">
<text x="114.5" y="11.5">VBAT</text>
<text x="34.5" y="21.7">GND</text>
<text x="45" y="24.5">PWR_EN</text>
<text x="21.6" y="31.9">5V</text>
<text x="83.2" y="35.6">GND</text>
<text x="114.8" y="47.7">GND</text>
<text x="222" y="48.6">USIM_VDD</text>
<text x="237.6" y="52.3">USIM_RST</text>
<text x="64.6" y="59.8">GND</text>
<text x="90.6" y="54.2">GND</text>
<text x="237.6" y="54.2">USIM_DATA</text>
<text x="237.6" y="56.1">USIM_CLK</text>
<text x="119" y="68.5" transform="rotate(-90 119 68.5)">USB_DP</text>
<text x="122.7" y="68.5" transform="rotate(-90 122.7 68.5)">USB_DM</text>
<text x="126.5" y="68.5" transform="rotate(-90 126.5 68.5)">ADC</text>
<text x="130.2" y="68.5" transform="rotate(-90 130.2 68.5)">I2C_SDA</text>
<text x="134" y="68.5" transform="rotate(-90 134 68.5)">I2C_SCL</text>
<text x="137.7" y="68.5" transform="rotate(-90 137.7 68.5)">GPIO2</text>
<text x="141.4" y="68.5" transform="rotate(-90 141.4 68.5)">GPIO1</text>
<text x="145.2" y="68.7" transform="rotate(-90 145.2 68.7)">USB_VUSB</text>
<text x="148.9" y="67.2">VBAT</text>
<text x="226.2" y="76.1">USIM_RST</text>
<text x="258.3" y="76.1">USIM_VDD</text>
<text x="222.6" y="80.8">GND</text>
<text x="258.1" y="79.9">USIM_DATA</text>
<text x="258.3" y="83.6">USIM_CLK</text>
<text x="222.6" y="84.5">GND</text>
<text x="44.1" y="96">GND</text>
<text x="86.9" y="90.4">UART_DTXD</text>
<text x="86.9" y="94.1">UART_DRXD</text>
<text x="181" y="95.1">GND</text>
<text x="86.9" y="101.6">SPI_MISO</text>
<text x="87.2" y="97.8">SPI_CS</text>
<text x="86.9" y="105.3">SPI_MOSI</text>
<text x="225.2" y="104">5V</text>
<text x="227.9" y="107.7">VCCB</text>
<text x="23.8" y="113.6">UART1_CTS_L</text>
<text x="23.9" y="111.8">UART1_RTS_L</text>
<text x="86.9" y="109">SPI_SCLK</text>
<text x="86.9" y="112.7">UART1_CTS</text>
<text x="179.7" y="108.1">GND</text>
<text x="228.1" y="109.6">VCCIO</text>
<text x="25.4" y="119.2">AP_READY_L</text>
<text x="25.9" y="115.5">DRXD</text>
<text x="25.9" y="117.3">DTXD</text>
<text x="86.9" y="116.4">UART1_RTS</text>
<text x="179.3" y="119.2">GND</text>
<text x="26.8" y="124.8">SPI_MISO</text>
<text x="27" y="122.9">SPI_MOSI</text>
<text x="27" y="121.1">SPI_SCLK</text>
<text x="86.9" y="120.1">UART1_TXD</text>
<text x="86.9" y="123.8">UART1_RXD</text>
<text x="182.7" y="123.8">NETLIGHT</text>
<text x="219" y="125.7">WAKEUP_OUT</text>
<text x="259" y="125.7">WAKEUP_OUT_L</text>
<text x="26.5" y="130.3">GPIO2</text>
<text x="26.5" y="128.5">GPIO1</text>
<text x="26.8" y="126.6">SPI_CS</text>
<text x="219" y="127.6">VCC1V8_OUT</text>
<text x="219" y="131.3">UART1_TXD</text>
<text x="219" y="129.4">UART1_RXD</text>
<text x="259.2" y="131.3">TXD</text>
<text x="259.2" y="127.6">VCCB</text>
<text x="259.4" y="129.4">RXD</text>
<text x="26.5" y="135.9">ADC</text>
<text x="26.5" y="134.1">I2C_SDA</text>
<text x="26.5" y="132.2">I2C_SCL</text>
<text x="218.6" y="135">UART1_CTS</text>
<text x="218.6" y="136.8">UART_DRXD</text>
<text x="218.8" y="133.1">UART1_RTS</text>
<text x="258.6" y="135">UART1_CTS_L</text>
<text x="258.8" y="133.1">UART1_RTS_L</text>
<text x="258.8" y="136.8">DRXD</text>
<text x="218.6" y="138.7">UART_DTXD</text>
<text x="219" y="140.6">AP_READY</text>
<text x="219" y="142.4">VCC1V8_OUT</text>
<text x="258.8" y="138.7">DTXD</text>
<text x="259" y="140.6">AP_READY_L</text>
<text x="45.3" y="144.9">5V</text>
<text x="269.3" y="148">GND</text>
<text x="37.6" y="153.6">GND</text>
<text x="119" y="151.2" transform="rotate(-90 119 151.2)">AP_READY</text>
<text x="137.7" y="151.2" transform="rotate(-90 137.7 151.2)">WAKEUP_OUT</text>
<text x="152.6" y="150.3" transform="rotate(-90 152.6 150.3)">VCC1V8_OUT</text>
<text x="122.7" y="158.8" transform="rotate(-90 122.7 158.8)">USIM_RST</text>
<text x="126.5" y="158.4" transform="rotate(-90 126.5 158.4)">USIM_CLK</text>
<text x="130.2" y="158.6" transform="rotate(-90 130.2 158.6)">USIM_DATA R11</text>
<text x="134" y="158.2" transform="rotate(-90 134 158.2)">USIM_VDD</text>
<text x="145.2" y="159.1" transform="rotate(-90 145.2 159.1)">WAKEUP_INR12</text>
<text x="258.9" y="161.1">VBAT</text>
<text x="36.6" y="162.9">PWR_KEY</text>
<text x="36.6" y="166.6">TXD</text>
<text x="36.6" y="164.8">RESET</text>
<text x="168.7" y="167.7">PWR_KEY</text>
<text x="33.8" y="170.4">WAKEUP_IN</text>
<text x="33.8" y="172.2">WAKEUP_OUT_L</text>
<text x="36.6" y="168.5">RXD</text>
<text x="33.8" y="174.1">VCCIO</text>
<text x="261.8" y="175">NETLIGHT</text>
<text x="44.1" y="181.5">GND</text>
<text x="161.3" y="189.6">RESET</text>
</g>
<g font-size="1.7" fill="#000080">
<text x="58.9" y="18.9">U3</text>
<text x="62.6" y="18.9">LD39200</text>
<text x="86.7" y="28">C1</text>
<text x="86.7" y="29.9">10uF</text>
<text x="93.2" y="28.2">R1</text>
<text x="100.6" y="28">C2</text>
<text x="100.6" y="29.9">10nF</text>
<text x="109.4" y="26.9">D1</text>
<text x="109.4" y="28.8">TVS</text>
<text x="118.4" y="29.1">C3</text>
<text x="126.7" y="29.9">C4</text>
<text x="134.2" y="29.9">C5</text>
<text x="140.7" y="29.9">C6</text>
<text x="44.8" y="31.9">R2</text>
<text x="44.8" y="33.8">10KΩ</text>
<text x="93.2" y="30.1">100K</text>
<text x="118.4" y="31">100uF</text>
<text x="126.7" y="31.7">100nF</text>
<text x="134.2" y="31.7">100pF</text>
<text x="140.7" y="31.7">22pF</text>
<text x="53.2" y="46.6">C7</text>
<text x="93.2" y="43.1">R3</text>
<text x="93.2" y="44.9">16.2K</text>
<text x="252.5" y="43.1">micro_sim</text>
<text x="53.2" y="48.5">10uF</text>
<text x="206.1" y="52.3">C8</text>
<text x="217.1" y="52.3">R4</text>
<text x="261.8" y="48.6">GND</text>
<text x="262.2" y="52.3">VPP</text>
<text x="269.4" y="48.6">VCC</text>
<text x="269.6" y="52.3">RST</text>
<text x="205.2" y="54.2">100nF</text>
<text x="217.1" y="54.2">10K</text>
<text x="262.5" y="56.1">I/O</text>
<text x="269.4" y="56.1">CLK</text>
<text x="158.5" y="76.5">U1</text>
<text x="214.7" y="74.5">C9</text>
<text x="239.7" y="74.3">U4</text>
<text x="20.8" y="81.1">J1</text>
<text x="33.8" y="83">R5</text>
<text x="41.3" y="83">0Ω USB_VUSB</text>
<text x="156.6" y="78.3">ME3616</text>
<text x="214.7" y="79.7">33pF</text>
<text x="270.2" y="78.2">C11</text>
<text x="270.2" y="83.4">33pF</text>
<text x="33.8" y="84.8">R6</text>
<text x="33.8" y="86.7">R7</text>
<text x="41.3" y="85">0Ω USB_DM</text>
<text x="41.3" y="86.9">0Ω USB_DP</text>
<text x="269.9" y="88">C10</text>
<text x="269.9" y="89.9">33pF</text>
<text x="20.8" y="94.1">Mirco-usb</text>
<text x="188.3" y="97.8">ANT</text>
<text x="241.1" y="104">P3</text>
<text x="12.3" y="109.9">P2</text>
<text x="176.2" y="112.7">C12</text>
<text x="180.8" y="112.7">33pF</text>
<text x="188.3" y="109">GPS</text>
<text x="241.1" y="113.3">Header 3</text>
<text x="170.6" y="123.8">R8</text>
<text x="178" y="123.8">3K</text>
<text x="237.6" y="123.8">U2</text>
<text x="12.3" y="139.6">Header 14</text>
<text x="122.7" y="142.2" transform="rotate(-90 122.7 142.2)">22Ω</text>
<text x="126.5" y="142.1" transform="rotate(-90 126.5 142.1)">22Ω</text>
<text x="130.2" y="141.7" transform="rotate(-90 130.2 141.7)">22Ω</text>
<text x="145.2" y="143.8" transform="rotate(-90 145.2 143.8)">10K</text>
<text x="122.7" y="148.4" transform="rotate(-90 122.7 148.4)">R9</text>
<text x="126.7" y="148.4" transform="rotate(-90 126.7 148.4)">R10</text>
<text x="237.6" y="146.1">TXB0108</text>
<text x="50.6" y="154.5">PWRKEY</text>
<text x="62.3" y="154.1">RESET</text>
<text x="21.7" y="157.4">P1</text>
<text x="50.6" y="156.4">SW-PB</text>
<text x="62.3" y="156">SW-PB</text>
<text x="267.4" y="159.4">R13</text>
<text x="153.3" y="165.7">Q1</text>
<text x="153.3" y="167.6">S8050</text>
<text x="160.4" y="166.8">R14</text>
<text x="164.1" y="166.8">3K</text>
<text x="267.4" y="162.9">1K</text>
<text x="280.8" y="165.5">D2</text>
<text x="155.6" y="172.4">R15</text>
<text x="21.7" y="179.6">Header 10</text>
<text x="155.6" y="174.2">100K</text>
<text x="277.2" y="174.7">Q2</text>
<text x="277.2" y="176.6">S8050</text>
<text x="145.8" y="187.6">Q3</text>
<text x="145.8" y="189.4">S8050</text>
<text x="152.9" y="188.7">R16</text>
<text x="156.6" y="188.7">3K</text>
<text x="148.1" y="194.2">R17</text>
<text x="148.1" y="196.1">100K</text>
</g>
</svg>
